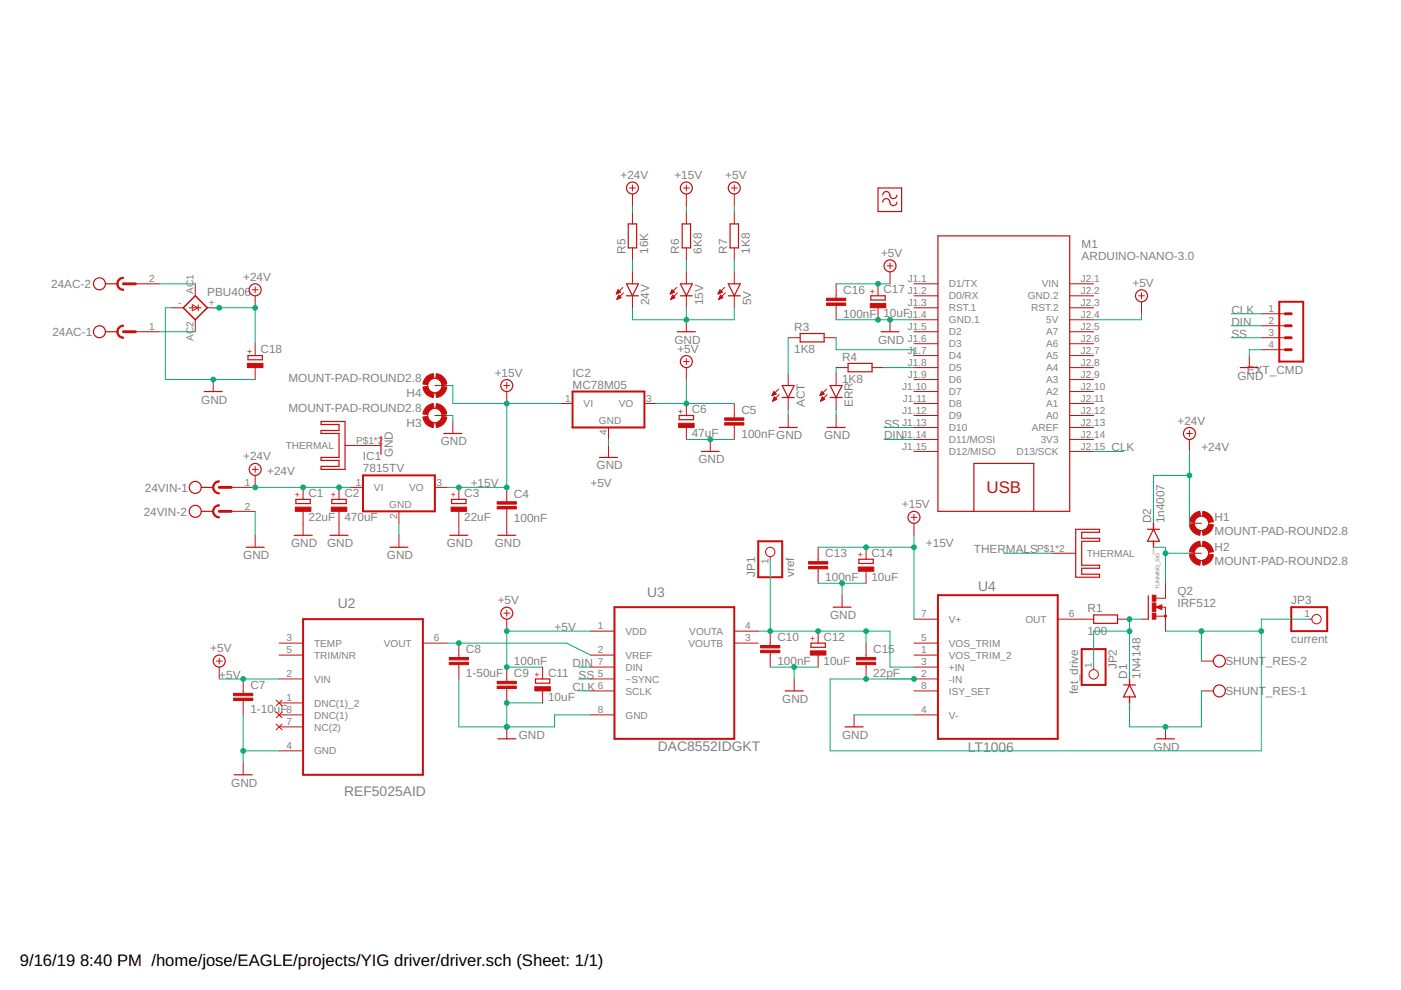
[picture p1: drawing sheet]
<svg xmlns="http://www.w3.org/2000/svg" width="297mm" height="210mm" viewBox="0 0 297 210" stroke-linecap="round" stroke-linejoin="round" font-family="sans-serif">
<g fill="none" stroke="#c90d0c" stroke-width=".25">
<path d="M186.2 39.9h5v5h-5zM133.2 47.5h1.8v5.1h-1.8zM144.6 47.5h1.8v5.1h-1.8zM154.8 47.5h1.8v5.1h-1.8zM187.2 41.4a.79 .79 0 0 1 .9-.8 .79 .79 0 0 1 .6 1 .75 .75 0 0 0 .8 .5 .75 .75 0 0 0 .7-.7M187.2 42.9a.79 .79 0 0 1 .9-.8 .79 .79 0 0 1 .6 1 .75 .75 0 0 0 .8 .5 .75 .75 0 0 0 .7-.7M198.9 50h27.9v58.4h-27.9zM22.4 70.3h2.5M22.4 60.2h2.5M52.6 75.4h3v.9h-3zM132.8 62.7h2.6M132.8 60.2h2.6l-1.3 2.5z"/>
<path d="M143.6 70.3h3.8M144.3 62.7h2.5M144.3 60.2h2.5l-1.3 2.5zM154.4 60.2h2.6l-1.3 2.5zM154.4 62.7h2.6M169.7 70.7h5v1.8h-5zM179.8 77h5.1v1.8h-5.1zM184.6 62.7h3.1v.9h-3.1zM186.8 70.3h3.8M263 77.9h3.8M43.3 83h3.8M68.1 89.4h5.1v10.1h-5.1v-.6h3.8v-1.3h-3.8v-.6h3.8v-5.1h-3.8v-.6h3.8v-1.3h-3.8z"/>
<path d="M80.8 92.5v3.9M94.1 91.9h3.8M127.1 97h3.8M144 88.1h3v.9h-3zM148.7 95.7h3.8M165.2 90.6h3.8M165.8 84.3h2.6M165.8 81.7h2.6l-1.3 2.6zM175.4 90.6h3.8M176 81.7h2.5l-1.2 2.6zM176 84.3h2.5M42.7 108.4h2.5"/>
<path d="M42.7 103.3h2.5M52.2 116h3.8M62.4 113.5h3.8M62.7 105.9h3.1v.9h-3.1zM70 113.5h3.8M70.4 105.9h3v.9h-3zM82.7 116h3.8M95.4 113.5h3.8M95.8 105.9h3v.9h-3zM105.5 113.5h3.8M182.1 118.6h3v.9h-3zM206.5 108.4v-10.1h12.7v10.1"/>
<path d="M228.1 112.2h5v.7h-3.8v1.2h3.8v.7h-3.8v5h3.8v.7h-3.8v1.3h3.8v.6h-5zM243.3 112.2h2.5M244.6 112.2l1.2 2.6h-2.5zM244.6 111v1.2M244.6 114.8v1.2M171.9 136.4h3.1v.8h-3.1zM176.6 128.7h3.8M231.9 130.4h5v1.8h-5zM243.5 126.3v5M105.5 156.7h3.8M113.5 144h3.1v.8h-3.1zM166.5 146.5h3.8"/>
<path d="M179.2 154.1h3.8M238.2 145.2h2.5M239.5 145.2l1.2 2.6h-2.5zM239.5 144v1.2M239.5 147.8v1.2M245.2 156.7h3.8M49.7 164.3h3.8"/>
<circle cx="134.1" cy="39.9" r="1.27"/>
<circle cx="145.5" cy="39.9" r="1.27"/>
<circle cx="155.7" cy="39.9" r="1.27"/>
<circle cx="188.7" cy="56.4" r="1.27"/>
<circle cx="21.1" cy="60.2" r="1.27"/>
<circle cx="21.1" cy="70.3" r="1.27"/>
<circle cx="54.1" cy="61.4" r="1.27"/>
<circle cx="145.5" cy="76.7" r="1.27"/>
<circle cx="242" cy="62.7" r="1.27"/>
<circle cx="54.1" cy="99.5" r="1.27"/>
<circle cx="107.4" cy="81.7" r="1.27"/>
<circle cx="252.2" cy="91.9" r="1.27"/>
<circle cx="41.4" cy="103.3" r="1.27"/>
<circle cx="41.4" cy="108.4" r="1.27"/>
<circle cx="193.8" cy="109.7" r="1.27"/>
<circle cx="107.4" cy="130" r="1.27"/>
<circle cx="46.5" cy="140.2" r="1.27"/>
<circle cx="258.5" cy="146.5" r="1.27"/>
<circle cx="258.5" cy="140.2" r="1.27"/>
</g>
<g fill="none" stroke="#c90d0c" stroke-width=".21">
<path d="M133.5 39.9h1.2M134.1 39.2v1.3M144.9 39.9h1.3M145.5 39.2v1.3M155 39.9h1.3M155.7 39.2v1.3M134.1 41.1v2.6M134.1 44.9v2.6M134.1 52.6v2.5M134.1 57.6v2.6M145.5 41.1v2.6M145.5 44.9v2.6"/>
<path d="M145.5 52.6v2.5M145.5 57.6v2.6M155.7 41.1v2.6M155.7 44.9v2.6M155.7 52.6v2.5M155.7 57.6v2.6M188.1 56.4h1.2M188.7 55.7v1.3M188.7 57.6v2.6M28.7 60.2h5.1M28.7 70.3h5.1M36.3 65.3h2.6"/>
<path d="M40.1 65.3h2.6M40.8 64.6l1.2 .7-1.2 .6zM41.4 60.2v2.5M41.4 67.8v2.5M42 64.6v1.3M43.9 65.3h2.6M53.5 61.4h1.2M54.1 60.8v1.3M54.1 62.7v2.6M54.1 72.9v2.5M54.1 77.9v2.6M130.7 62.3h.1"/>
<path d="M130.7 62.2h.4M130.8 62h.6M130.9 61.9h.6M130.9 63.4h.1M130.9 61.8h.5M130.9 63.2h.4M130.9 63.1h.7M131 61.7h.3M131 61.6h.2M131 63h.6M131 62.9h.5M131 61.4l.6 .6-.9 .3z"/>
<path d="M131.1 62.8h.3M131.1 62.6h.1M131.2 62.6l.5 .5-.9 .4zM132.1 60.9l-1.4 1.4M132.2 62.1l-1.4 1.4M134.1 62.7v2.6M142.1 62.3h.1M142.2 62.2h.3M142.2 62h.6M142.3 63.4h.2M142.3 61.9h.7M142.3 61.8h.5"/>
<path d="M142.3 63.2h.5M142.4 63.1h.6M142.4 61.7h.3M142.4 61.6h.2M142.4 63h.6M142.5 61.4l.5 .6-.9 .3zM142.5 62.9h.4M142.5 62.8h.3M142.6 62.6h.1M142.6 62.6l.5 .5-.9 .4zM143.5 60.9l-1.4 1.4M143.6 62.1l-1.4 1.4"/>
<path d="M144.9 76.7h1.3M145.5 62.7v2.6M145.5 67.8v2.5M145.5 76v1.3M145.5 77.9v2.6M152.3 62.3h.1M152.3 62.2h.4M152.4 62h.5M152.4 63.4h.2M152.4 61.9h.7M152.5 61.8h.5M152.5 63.2h.4"/>
<path d="M152.5 61.7h.4M152.5 63.1h.7M152.6 61.6h.2M152.6 63h.6M152.6 61.4l.5 .6-.8 .3zM152.6 62.9h.5M152.7 62.8h.3M152.7 62.6h.1M152.8 62.6l.5 .5-.9 .4zM153.6 60.9l-1.3 1.4M153.8 62.1l-1.4 1.4M155.7 62.7v2.6"/>
<path d="M167.1 79.2v2.5M167.1 71.6h2.6M174.7 71.6h2.6M177.3 77.9h2.5M177.3 60.2v3M177.3 64.7v3.1M177.3 79.2v2.5M184.9 77.9h2.5M186.2 60.2v2.5M186.2 65.3v2.5M188.7 67.8v2.5M193.8 60.2h5.1"/>
<path d="M193.8 62.7h5.1M193.8 65.3h5.1M193.8 67.8h5.1M193.8 70.3h5.1M193.8 72.9h5.1M193.8 75.4h5.1M193.8 77.9h5.1M226.8 60.2h5.1M226.8 62.7h5.1M226.8 65.3h5.1M226.8 67.8h5.1M226.8 70.3h5.1"/>
<path d="M226.8 72.9h5.1M226.8 75.4h5.1M226.8 77.9h5.1M241.4 62.7h1.3M242 62.1v1.3M242 64v2.5M264.9 75.4v2.5M267.4 71.6h5.1M267.4 66.5h5.1M267.4 69.1h5.1M267.4 74.1h5.1M45.2 80.5v2.5"/>
<path d="M53.5 99.5h1.2M54.1 98.9v1.3M73.2 94.4h7.6M92.2 81.7h2.5M92.2 88.1h2.5M96 89.4v2.5M106.8 81.7h1.3M107.4 81.1v1.3M107.4 83v2.6M118.9 85.6h2.5M129 90.6v2.6M129 94.4v2.6"/>
<path d="M136.6 85.6h2.6M145.5 85.6v2.5M145.5 90.6v2.6M150.6 93.2v2.5M155.7 85.6v3M155.7 90.1v3.1M163.7 83.9h.1M163.7 83.7h.4M163.8 83.6h.6M163.9 83.5h.6M163.9 84.9h.1M163.9 83.4h.5"/>
<path d="M163.9 84.8h.4M164 83.3h.3M164 84.7h.6M164 84.6h.6M164 83.1h.2M164.1 84.5h.4M164.1 83l.5 .5-.9 .4zM164.1 84.3h.3M164.2 84.2h.1M164.2 84.2l.5 .5-.9 .3zM165.1 82.5l-1.4 1.4M165.2 83.7l-1.4 1.3"/>
<path d="M167.1 84.3v2.5M167.1 88.1v2.5M173.9 83.9h.1M173.9 83.7h.3M174 83.6h.5M174 83.5h.7M174 84.9h.2M174.1 83.4h.5M174.1 84.8h.4M174.1 83.3h.4M174.1 84.7h.7M174.2 84.6h.6"/>
<path d="M174.2 83.1h.1M174.2 83l.5 .5-.9 .4zM174.2 84.5h.4M174.3 84.3h.2M174.3 84.2h.1M174.3 84.2l.6 .5-.9 .3zM175.2 82.5l-1.4 1.4M175.4 83.7l-1.4 1.3M177.3 84.3v2.5M177.3 88.1v2.5M193.8 80.5h5.1M193.8 83h5.1"/>
<path d="M193.8 85.6h5.1M193.8 88.1h5.1M193.8 90.6h5.1M193.8 93.2h5.1M193.8 95.7h5.1M226.8 80.5h5.1M226.8 83h5.1M226.8 85.6h5.1M226.8 88.1h5.1M226.8 90.6h5.1M226.8 93.2h5.1M226.8 95.7h5.1"/>
<path d="M251.5 91.9h1.3M252.2 91.3v1.2M252.2 93.2v2.5M49 108.4h5.1M54.1 100.8v2.5h-5.1M54.1 113.5v2.5M64.3 103.3v2.6M64.3 108.4v5.1M71.9 103.3v2.6M71.9 108.4v5.1M74.4 103.3h2.6M84.6 108.4v2.6"/>
<path d="M84.6 113.5v2.5M92.2 103.3h2.5M97.3 103.3v2.6M97.3 108.4v5.1M107.4 103.3v3.1M107.4 107.9v5.6M163.3 118v.6M173.5 116v3.1M183.6 116v2.6M193.1 109.7h1.3M193.8 109.1v1.2M193.8 111v2.5"/>
<path d="M223 117.3h5.1M252.2 117.3h2.5M252.2 111h2.5M46.5 139.5v1.3M59.2 136.4h5.1M59.2 138.9h5.1M89.7 136.4h5M97.3 136.4v3M106.8 130h1.3M107.4 129.4v1.2M107.4 131.3v2.5M125.2 138.9h5.1"/>
<path d="M125.2 133.8h5.1M155.7 136.4h5.1M155.7 133.8h5.1M163.3 133.8v3.1M163.3 138.4v3M173.5 120.6v3.1M173.5 133.8v2.6M173.5 138.9v2.5M178.5 126.2v2.5M183.6 121.1v2.6M183.6 136.4v3M193.8 136.4h5.1"/>
<path d="M193.8 138.9h5.1M193.8 131.3h5.1M224.3 131.3h7.6M236.9 131.3h2.6M242 131.3h1.5M245.1 130.6h2M245.1 128.7l1.2-.5v1zM246.2 128.7h.9v5.1M247.1 123.7v3.1h-2M277.6 131.3h.6M45.8 140.2h1.3M46.5 141.4v2.6"/>
<path d="M51.6 144v3M51.6 148.5v3.1M58.6 148.4l1.2 1.2M58.6 151l1.2 1.2M58.6 153.5l1.2 1.2M59.2 144h5.1M59.2 149h5.1M59.2 151.6h5.1M59.2 154.1h5.1M59.2 159.2h5.1M59.8 148.4l-1.2 1.2M59.8 151l-1.2 1.2"/>
<path d="M59.8 153.5l-1.2 1.2M97.3 140.9v3.1M107.4 141.4v3.1M107.4 146v3M107.4 154.1v2.6M115 141.4v2.6M115 146.5v2.5M125.2 144h5.1M125.2 151.6h5.1M125.2 141.4h5.1M125.2 146.5h5.1M168.4 144v2.5"/>
<path d="M181.1 151.6v2.5M183.6 140.9v3.1M193.8 144h5.1M193.8 151.6h5.1M193.8 141.4h5.1M193.8 146.5h5.1M231.9 141.4v.6M247.1 154.1v2.6M254.7 146.5h2.6M254.7 140.2h2.6M51.6 161.7v2.6"/>
<circle cx="92.2" cy="88.1" r="1.52"/>
<circle cx="92.2" cy="81.7" r="1.52"/>
<circle cx="163.3" cy="117" r=".99"/>
<circle cx="254.7" cy="111" r="1.52"/>
<circle cx="254.7" cy="117.3" r="1.52"/>
<circle cx="279.1" cy="131.3" r=".99"/>
<circle cx="231.9" cy="143" r=".99"/>
</g>
<g fill="#c90d0c" stroke="#c90d0c" stroke-width=".21">
<path d="M62.6 107.5h3.3v.9h-3.3z"/>
<path d="M70.2 107.5h3.3v.9h-3.3z"/>
<path d="M95.6 107.5h3.3v.9h-3.3z"/>
<path d="M105.4 107.4h4.1v.5h-4.1z"/>
<path d="M105.4 106.4h4.1v.5h-4.1z"/>
<path d="M153.6 89.6h4.1v.5h-4.1z"/>
<path d="M153.6 88.6h4.1v.5h-4.1z"/>
<path d="M143.9 89.7h3.3v.9h-3.3z"/>
<path d="M49.5 148h4.1v.5h-4.1z"/>
<path d="M49.5 147h4.1v.5h-4.1z"/>
<path d="M95.2 140.4h4.1v.5h-4.1z"/>
<path d="M95.2 139.4h4.1v.5h-4.1z"/>
<path d="M105.4 145.5h4.1v.5h-4.1z"/>
<path d="M105.4 144.5h4.1v.5h-4.1z"/>
<path d="M161.3 137.9h4v.5h-4z"/>
<path d="M161.3 136.9h4v.5h-4z"/>
<path d="M113.4 145.6h3.3v.9h-3.3z"/>
<path d="M171.8 138h3.3v.9h-3.3z"/>
<path d="M171.4 120.1h4.1v.5h-4.1z"/>
<path d="M171.4 119.1h4.1v.5h-4.1z"/>
<path d="M182 120.2h3.3v.9h-3.3z"/>
<path d="M181.6 140.4h4.1v.5h-4.1z"/>
<path d="M181.6 139.4h4.1v.5h-4.1z"/>
<path d="M175.2 64.2h4.1v.5h-4.1z"/>
<path d="M175.2 63.2h4.1v.5h-4.1z"/>
<path d="M184.5 64.4h3.3v.9h-3.3z"/>
<path d="M52.5 77h3.3v.9h-3.3z"/>
<path d="M244.3 130h.8v1.3h-.8z"/>
<path d="M244.3 126.2h.8v1.3h-.8z"/>
<path d="M244.3 127.8h.8v1.8h-.8z"/>
</g>
<g fill="none" stroke="#c90d0c" stroke-width=".42">
<path d="M271.2 64h5.1v12.7h-5.1zM121.4 83h15.2v7.6h-15.2zM77 100.8h15.2v7.6h-15.2zM160.8 114.8h5v7.6h-5zM64.3 131.3h25.4v33h-25.4zM130.3 128.7h25.4v28h-25.4zM198.9 126.2h25.4v30.5h-25.4zM229.3 137.6h5.1v7.6h-5.1zM273.8 128.7h7.6v5.1h-7.6z"/>
<circle cx="247.1" cy="130.6" r=".13"/>
</g>
<path d="M38.9 65.3l2.5-2.6 2.5 2.6-2.5 2.5zM246.2 128.5l-.9 .2 .9 .3v-.3h-.2" fill="none" stroke="#c90d0c" stroke-width=".32"/>
<g fill="#c90d0c" stroke="#c90d0c" stroke-width=".21">
<path d="M255 108.4a2.53 2.53 0 0 1 2.3 2.2l-1.1 .2a1.51 1.51 0 0 0-1.3-1.4z" fill-rule="evenodd"/>
<path d="M252.8 109.3l.6-.5 1-.4 .1 1-.9 .5-.4 .9-1-.2 .1-.6z" fill-rule="evenodd"/>
<path d="M252.2 111.3l1-.2 .4 .9 .9 .5-.1 1a2.54 2.54 0 0 1-2.2-2.2z" fill-rule="evenodd"/>
<path d="M254.9 112.5l.6-.3a1.4 1.4 0 0 0 .7-1.1l1.1 .2a2.52 2.52 0 0 1-2.3 2.2z" fill-rule="evenodd"/>
<path d="M255 114.8a2.48 2.48 0 0 1 2.3 2.2l-1.1 .1-.4-.9-.9-.4z" fill-rule="evenodd"/>
<path d="M253.1 115.3l1.3-.5 .1 1a1.51 1.51 0 0 0-1.3 1.3l-1-.1 .3-1z" fill-rule="evenodd"/>
<path d="M252.2 117.6l1-.1 .4 .9 .9 .4-.1 1a2.54 2.54 0 0 1-2.2-2.2z" fill-rule="evenodd"/>
<path d="M254.9 118.8l.6-.2a1.4 1.4 0 0 0 .7-1.1l1.1 .1a2.52 2.52 0 0 1-2.3 2.2z" fill-rule="evenodd"/>
<path d="M89.7 88.4l1-.1 .4 .9 .9 .4-.1 1a2.48 2.48 0 0 1-2.2-2.2z" fill-rule="evenodd"/>
<path d="M92.4 89.6a1.51 1.51 0 0 0 1.3-1.3l1 .1a2.48 2.48 0 0 1-2.2 2.2z" fill-rule="evenodd"/>
<path d="M92.5 85.6a2.49 2.49 0 0 1 2.2 2.2l-1 .1-.4-.9-.9-.4z" fill-rule="evenodd"/>
<path d="M90.5 86.1l.8-.4 .6-.1 .1 1-.6 .2a1.4 1.4 0 0 0-.7 1.1l-1-.1 .3-1z" fill-rule="evenodd"/>
<path d="M89.7 82.1l1-.2 .4 .9 .9 .5-.1 1a2.48 2.48 0 0 1-2.2-2.2z" fill-rule="evenodd"/>
<path d="M93.7 81.9l1 .2a2.48 2.48 0 0 1-2.2 2.2l-.1-1 .9-.5z" fill-rule="evenodd"/>
<path d="M92.5 79.2a2.49 2.49 0 0 1 2.2 2.2l-1 .2-.4-.9-.9-.5z" fill-rule="evenodd"/>
<path d="M90.5 79.8l1.4-.6 .1 1-.6 .3a1.4 1.4 0 0 0-.7 1.1l-1-.2 .3-1z" fill-rule="evenodd"/>
<path d="M25.2 69.3l.8-.4h.2v.3a1.14 1.14 0 0 0-1.2 1.1 1.14 1.14 0 0 0 1.2 1.2v.2a1.4 1.4 0 0 1-1.3-.8 1.4 1.4 0 0 1 .3-1.6z" fill-rule="evenodd"/>
<path d="M25.2 59.2l.8-.4h.2v.2a1.14 1.14 0 0 0-1.2 1.2 1.14 1.14 0 0 0 1.2 1.1v.3a1.4 1.4 0 0 1-1.3-.9 1.4 1.4 0 0 1 .3-1.5z" fill-rule="evenodd"/>
<path d="M45.5 102.3l.8-.4h.2v.3a1.14 1.14 0 0 0-1.2 1.1 1.14 1.14 0 0 0 1.2 1.2v.2a1.4 1.4 0 0 1-1.3-.8 1.4 1.4 0 0 1 .3-1.6z" fill-rule="evenodd"/>
<path d="M45.5 107.4l.8-.4h.2v.3a1.14 1.14 0 0 0-1.2 1.1 1.14 1.14 0 0 0 1.2 1.2v.2a1.4 1.4 0 0 1-1.3-.9 1.4 1.4 0 0 1 .3-1.5z" fill-rule="evenodd"/>
</g>
<path d="M26.2 70.3h2.5M26.2 60.2h2.5M272.5 71.6h1.3M272.5 69.1h1.3M272.5 66.5h1.3M272.5 74.1h1.3M46.5 103.3h2.5M46.5 108.4h2.5" fill="none" stroke="#c90d0c" stroke-width=".61"/>
<g fill="none" stroke="#0dab76" stroke-width=".21">
<path d="M134.1 43.7v1.2M134.1 55.1v2.5M145.5 43.7v1.2M145.5 55.1v2.5M155.7 43.7v1.2M155.7 55.1v2.5M33.8 60.2h7.6M33.8 70.3h7.6M36.3 65.3h-1.2v15.2h19M45.2 65.3h8.9v7.6M134.1 65.3v2.5h21.6v-2.5M145.5 65.3v2.5"/>
<path d="M167.1 71.6v7.6M177.3 67.8h16.5M177.3 71.6v2.5h16.5v1.3M177.3 77.9v1.3M177.3 60.2h11.4M187.4 77.9h6.4M242 66.5v1.3h-10.1M261.1 66.5h6.3M261.1 71.6h6.3M261.1 69.1h6.3M267.4 74.1h-2.5v1.3M94.7 88.1h1.3v1.3"/>
<path d="M94.7 81.7h1.3v3.9h22.9M107.4 85.6v17.7h-12.7M129 93.2v1.2M139.2 85.6h16.5M145.5 93.2h10.2M145.5 80.5v5.1M167.1 86.8v1.3M177.3 86.8v1.3M187.4 93.2h6.4M187.4 90.6h6.4M231.9 95.7h6.3M252.2 95.7v15.3"/>
<path d="M54.1 108.4v5.1M54.1 103.3h20.3M84.6 111v2.5M163.3 118.6v15.2M173.5 116h20.3M193.8 113.5v17.8M212.8 117.3h10.2M244.6 116h2.5v7.7M247.1 117.3h5.1M252.2 100.8h-7.6v10.2M94.7 136.4h25.4l5.1 2.5M125.2 133.8h-17.8v7.6h7.6"/>
<path d="M160.8 133.8h27.9v7.6h5.1M173.5 123.7h10.1M178.5 123.7v2.5M183.6 133.8v2.6M239.5 133.8h-7.6v7.6M242 131.3h-2.5v12.7M247.1 133.8h20.3M254.7 133.8v6.4M277.6 131.3h-10.2v27.9h-91.4v-15.2h17.8M46.5 144h12.7M51.6 151.6v10.1M51.6 159.2h7.6"/>
<path d="M97.3 144v10.1h20.3v-2.5h7.6M115 149h-7.6v5.1M122.7 141.4h2.5M122.7 144h2.5M122.7 146.5h2.5M163.3 141.4h10.2M168.4 141.4v2.6M181.1 151.6h12.7M254.7 146.5v7.6h-15.2v-5.1"/>
</g>
<g fill="#0dab76" stroke="#0dab76" stroke-width=".21">
<circle cx="150.6" cy="93.2" r=".51"/>
<circle cx="51.6" cy="159.2" r=".51"/>
<circle cx="107.4" cy="154.1" r=".51"/>
<circle cx="107.4" cy="149" r=".51"/>
<circle cx="168.4" cy="141.4" r=".51"/>
<circle cx="178.5" cy="123.7" r=".51"/>
<circle cx="247.1" cy="154.1" r=".51"/>
<circle cx="188.7" cy="67.8" r=".51"/>
<circle cx="186.2" cy="67.8" r=".51"/>
<circle cx="145.5" cy="67.8" r=".51"/>
<circle cx="45.2" cy="80.5" r=".51"/>
<circle cx="97.3" cy="136.4" r=".51"/>
<circle cx="163.3" cy="133.8" r=".51"/>
<circle cx="173.5" cy="133.8" r=".51"/>
<circle cx="183.6" cy="133.8" r=".51"/>
<circle cx="239.5" cy="131.3" r=".51"/>
<circle cx="239.5" cy="133.8" r=".51"/>
<circle cx="193.8" cy="144" r=".51"/>
<circle cx="183.6" cy="144" r=".51"/>
<circle cx="254.7" cy="133.8" r=".51"/>
<circle cx="267.4" cy="133.8" r=".51"/>
<circle cx="247.1" cy="117.3" r=".51"/>
<circle cx="97.3" cy="103.3" r=".51"/>
<circle cx="107.4" cy="103.3" r=".51"/>
<circle cx="107.4" cy="85.6" r=".51"/>
<circle cx="183.6" cy="116" r=".51"/>
<circle cx="193.8" cy="116" r=".51"/>
<circle cx="145.5" cy="85.6" r=".51"/>
<circle cx="51.6" cy="144" r=".51"/>
<circle cx="107.4" cy="141.4" r=".51"/>
<circle cx="107.4" cy="133.8" r=".51"/>
<circle cx="186.2" cy="60.2" r=".51"/>
<circle cx="252.2" cy="100.8" r=".51"/>
<circle cx="64.3" cy="103.3" r=".51"/>
<circle cx="71.9" cy="103.3" r=".51"/>
<circle cx="54.1" cy="103.3" r=".51"/>
<circle cx="54.1" cy="65.3" r=".51"/>
<circle cx="46.5" cy="65.3" r=".51"/>
</g>
<text font-size="3.6" fill="#c90d0c" x="209.2" y="104.6">USB</text>
<g font-size="3.5">
<text x="4.2" y="204.7">9/16/19</text>
<text x="17" y="204.7">8:40 PM /home/jose/EAGLE/projects/YIG driver/driver.sch (Sheet: 1/1)</text>
</g>
<g font-size="2.9" fill="#808080">
<text x="207.4" y="125.2">U4</text>
<text x="71.6" y="129">U2</text>
<text x="137.2" y="126.5">U3</text>
<text x="139.5" y="159.3">DAC8552IDGKT</text>
<text x="205.2" y="159.5">LT1006</text>
<text x="73" y="168.7">REF5025AID</text>
</g>
<g font-size="2.5" fill="#808080">
<text x="131.6" y="38">+24V</text>
<text x="143" y="38">+15V</text>
<text x="153.8" y="38">+5V</text>
<text x="132.6" y="53.8" transform="rotate(-90 132.6 53.8)">R5</text>
<text x="137.4" y="53.8" transform="rotate(-90 137.4 53.8)">16K</text>
<text x="144" y="53.8" transform="rotate(-90 144 53.8)">R6</text>
<text x="148.8" y="53.8" transform="rotate(-90 148.8 53.8)">6K8</text>
<text x="154.2" y="53.8" transform="rotate(-90 154.2 53.8)">R7</text>
<text x="159" y="53.8" transform="rotate(-90 159 53.8)">1K8</text>
<text x="229.3" y="52.6">M1</text>
<text x="51.6" y="59.5">+24V</text>
<text x="186.8" y="54.5">+5V</text>
<text x="229.3" y="55.1">ARDUINO-NANO-3.0</text>
<text x="10.8" y="61.1">24AC-2</text>
<text x="43.9" y="62.7">PBU406</text>
<text x="137.7" y="64.7" transform="rotate(-90 137.7 64.7)">24V</text>
<text x="149.1" y="64.7" transform="rotate(-90 149.1 64.7)">15V</text>
<text x="159.2" y="64.7" transform="rotate(-90 159.2 64.7)">5V</text>
<text x="178.8" y="62.3">C16</text>
<text x="187.3" y="62.2">C17</text>
<text x="240.1" y="60.8">+5V</text>
<text x="11.1" y="71.2">24AC-1</text>
<text x="168.4" y="70.1">R3</text>
<text x="178.8" y="67.4">100nF</text>
<text x="187.3" y="67.3">10uF</text>
<text x="261.1" y="66.5">CLK</text>
<text x="261.1" y="71.6">SS</text>
<text x="261.1" y="69.1">DIN</text>
<text x="55.2" y="74.9">C18</text>
<text x="143" y="72.9">GND</text>
<text x="143.6" y="74.8">+5V</text>
<text x="168.4" y="74.9">1K8</text>
<text x="178.5" y="76.4">R4</text>
<text x="186.2" y="72.9">GND</text>
<text x="61.1" y="81.1">MOUNT-PAD-ROUND2.8</text>
<text x="104.9" y="79.8">+15V</text>
<text x="121.4" y="82.4">MC78M05</text>
<text x="121.4" y="79.8">IC2</text>
<text x="178.5" y="81.2">1K8</text>
<text x="262.3" y="80.5">GND</text>
<text x="264.4" y="79.2">EXT_CMD</text>
<text x="42.7" y="85.6">GND</text>
<text x="61.1" y="87.4">MOUNT-PAD-ROUND2.8</text>
<text x="86.2" y="84.1">H4</text>
<text x="146.7" y="87.6">C6</text>
<text x="157.2" y="87.7">C5</text>
<text x="170.7" y="86.3" transform="rotate(-90 170.7 86.3)">ACT</text>
<text x="180.8" y="86.3" transform="rotate(-90 180.8 86.3)">ERR</text>
<text x="86.2" y="90.5">H3</text>
<text x="93.5" y="94.5">GND</text>
<text x="146.7" y="92.7">47uF</text>
<text x="157.2" y="92.8">100nFGND</text>
<text x="174.7" y="93.2">GND</text>
<text x="187.4" y="90.6">SS</text>
<text x="187.4" y="93.2">DIN</text>
<text x="235.7" y="95.7">CLK</text>
<text x="249.6" y="90">+24V</text>
<text x="254.7" y="95.7">+24V</text>
<text x="51.6" y="97.6">+24V</text>
<text x="56.6" y="100.8">+24V</text>
<text x="77" y="100.2">7815TV</text>
<text x="77" y="97.6">IC1</text>
<text x="83.3" y="97" transform="rotate(-90 83.3 97)">GND</text>
<text x="126.5" y="99.5">GND</text>
<text x="148.1" y="98.3">GND</text>
<text x="30.7" y="104.2">24VIN-1</text>
<text x="65.4" y="105.4">C1</text>
<text x="73" y="105.4">C2</text>
<text x="98.4" y="105.4">C3</text>
<text x="99.8" y="103.3">+15V</text>
<text x="109" y="105.5">C4</text>
<text x="125.2" y="103.3">+5V</text>
<text x="191.2" y="107.8">+15V</text>
<text x="30.5" y="109.3">24VIN-2</text>
<text x="65.4" y="110.5">22uF</text>
<text x="73" y="110.5">470uF</text>
<text x="98.4" y="110.5">22uF</text>
<text x="109" y="110.6">100nF</text>
<text x="244.1" y="111" transform="rotate(-90 244.1 111)">D2</text>
<text x="246.9" y="111" transform="rotate(-90 246.9 111)">1n4007</text>
<text x="257.5" y="113.4">MOUNT-PAD-ROUND2.8</text>
<text x="257.5" y="110.4">H1</text>
<text x="51.6" y="118.6">GND</text>
<text x="61.7" y="116">GND</text>
<text x="69.3" y="116">GND</text>
<text x="82" y="118.6">GND</text>
<text x="94.7" y="116">GND</text>
<text x="104.9" y="116">GND</text>
<text x="175" y="118.2">C13</text>
<text x="184.8" y="118.1">C14</text>
<text x="196.3" y="116">+15V</text>
<text x="206.5" y="117.3">THERMALS</text>
<text x="257.5" y="119.8">MOUNT-PAD-ROUND2.8</text>
<text x="257.5" y="116.7">H2</text>
<text x="160.1" y="122.4" transform="rotate(-90 160.1 122.4)">JP1</text>
<text x="168.4" y="122.4" transform="rotate(-90 168.4 122.4)">vref</text>
<text x="175" y="123.3">100nF</text>
<text x="184.8" y="123.2">10uF</text>
<text x="105.5" y="128.1">+5V</text>
<text x="176" y="131.3">GND</text>
<text x="230.6" y="129.8">R1</text>
<text x="249.6" y="128.7">IRF512</text>
<text x="249.6" y="126.2">Q2</text>
<text x="273.8" y="128.1">JP3</text>
<text x="117.6" y="133.8">+5V</text>
<text x="164.8" y="136">C10</text>
<text x="174.6" y="135.9">C12</text>
<text x="230.6" y="134.6">1</text>
<text x="232" y="134.6">00</text>
<text x="273.8" y="136.3">current</text>
<text x="44.6" y="138.3">+5V</text>
<text x="46.5" y="144">+5V</text>
<text x="98.8" y="143.6">1-50uF</text>
<text x="98.8" y="138.5">C8</text>
<text x="109" y="143.6">C9</text>
<text x="109" y="141">100nF</text>
<text x="116.2" y="143.5">C11</text>
<text x="121.4" y="141.4">DIN</text>
<text x="122.7" y="144">SS</text>
<text x="164.8" y="141">100nF</text>
<text x="174.6" y="140.9">10uF</text>
<text x="185.1" y="143.6">22pF</text>
<text x="185.1" y="138.5">C15</text>
<text x="236.8" y="141.9" transform="rotate(-90 236.8 141.9)">JP2</text>
<text x="239" y="144" transform="rotate(-90 239 144)">D1</text>
<text x="241.8" y="144" transform="rotate(-90 241.8 144)">1N4148</text>
<text x="259.8" y="141">SHUNT_RES-2</text>
<text x="53.1" y="146.1">C7</text>
<text x="116.2" y="148.6">10uF</text>
<text x="121.4" y="146.5">CLK</text>
<text x="165.8" y="149">GND</text>
<text x="228.6" y="147.2" transform="rotate(-90 228.6 147.2)">fet_drive</text>
<text x="259.8" y="147.4">SHUNT_RES-1</text>
<text x="53.1" y="151.2">1-10uF</text>
<text x="110" y="156.7">GND</text>
<text x="178.5" y="156.7">GND</text>
<text x="244.6" y="159.2">GND</text>
<text x="49" y="166.8">GND</text>
</g>
<g font-size="2.1" fill="#808080">
<text x="31.6" y="59.8">2</text>
<text x="192.5" y="59.8">J1.1</text>
<text x="229.1" y="59.8">J2.1</text>
<text x="37.8" y="64.9">-</text>
<text x="41" y="62.4" transform="rotate(-90 41 62.4)">AC1</text>
<text x="44.3" y="64.9">+</text>
<text x="192.5" y="62.4">J1.2</text>
<text x="192.5" y="64.9">J1.3</text>
<text x="201.2" y="60.9">D1/TX</text>
<text x="201.2" y="63.5">D0/RX</text>
<text x="217.9" y="63.5">GND.2</text>
<text x="220.9" y="60.9">VIN</text>
<text x="229.1" y="62.4">J2.2</text>
<text x="229.1" y="64.9">J2.3</text>
<text x="31.6" y="70">1</text>
<text x="192.5" y="67.4">J1.4</text>
<text x="192.5" y="70">J1.5</text>
<text x="201.2" y="66">RST.1</text>
<text x="201.2" y="68.6">GND.1</text>
<text x="201.2" y="71.1">D2</text>
<text x="218.6" y="66">RST.2</text>
<text x="221.8" y="68.6">5V</text>
<text x="221.8" y="71.1">A7</text>
<text x="229.1" y="67.4">J2.4</text>
<text x="229.1" y="70">J2.5</text>
<text x="269" y="66.2">1</text>
<text x="269" y="68.7">2</text>
<text x="269" y="71.2">3</text>
<text x="41" y="72.3" transform="rotate(-90 41 72.3)">AC2</text>
<text x="192.5" y="72.5">J1.6</text>
<text x="192.5" y="75.1">J1.7</text>
<text x="192.5" y="77.6">J1.8</text>
<text x="201.2" y="73.6">D3</text>
<text x="201.2" y="76.2">D4</text>
<text x="221.8" y="73.6">A6</text>
<text x="221.8" y="76.2">A5</text>
<text x="229.1" y="72.5">J2.6</text>
<text x="229.1" y="75.1">J2.7</text>
<text x="229.1" y="77.6">J2.8</text>
<text x="269" y="73.8">4</text>
<text x="191.3" y="82.7">J1.10</text>
<text x="192.5" y="80.1">J1.9</text>
<text x="201.2" y="78.7">D5</text>
<text x="201.2" y="81.2">D6</text>
<text x="201.2" y="83.8">D7</text>
<text x="221.8" y="78.7">A4</text>
<text x="221.8" y="81.2">A3</text>
<text x="221.8" y="83.8">A2</text>
<text x="229.1" y="80.1">J2.9</text>
<text x="229.1" y="82.7">J2.10</text>
<text x="119.9" y="85.2">1</text>
<text x="123.7" y="86.3">VI</text>
<text x="127" y="89.9">GND</text>
<text x="131.2" y="86.3">VO</text>
<text x="137" y="85.2">3</text>
<text x="191.3" y="87.7">J1.12</text>
<text x="191.4" y="85.2">J1.11</text>
<text x="201.2" y="86.3">D8</text>
<text x="201.2" y="88.9">D9</text>
<text x="221.8" y="86.3">A1</text>
<text x="221.8" y="88.9">A0</text>
<text x="229.1" y="85.2">J2.11</text>
<text x="229.1" y="87.7">J2.12</text>
<text x="60.6" y="95.2">THERMAL</text>
<text x="75.5" y="94.1">P$1*2</text>
<text x="128.7" y="92.2" transform="rotate(-90 128.7 92.2)">4</text>
<text x="191.3" y="90.3">J1.13</text>
<text x="191.3" y="92.8">J1.14</text>
<text x="191.3" y="95.4">J1.15</text>
<text x="201.2" y="91.4">D10</text>
<text x="201.2" y="93.9">D11/MOSI</text>
<text x="218.8" y="91.4">AREF</text>
<text x="220.6" y="93.9">3V3</text>
<text x="229.1" y="90.3">J2.13</text>
<text x="229.1" y="92.8">J2.14</text>
<text x="229.1" y="95.4">J2.15</text>
<text x="201.2" y="96.5">D12/MISO</text>
<text x="215.5" y="96.5">D13/SCK</text>
<text x="51.9" y="103">1</text>
<text x="75.4" y="103">1</text>
<text x="79.3" y="104.1">VI</text>
<text x="82.5" y="107.7">GND</text>
<text x="86.8" y="104.1">VO</text>
<text x="92.6" y="103">3</text>
<text x="51.9" y="108.1">2</text>
<text x="84.2" y="110" transform="rotate(-90 84.2 110)">2</text>
<text x="162.9" y="119.6" transform="rotate(-90 162.9 119.6)">1</text>
<text x="219.9" y="116.9">P$1*2</text>
<text x="230.4" y="118.1">THERMAL</text>
<text x="195.3" y="130.9">7</text>
<text x="226.6" y="130.9">6</text>
<text x="276.6" y="130.9">1</text>
<text x="60.7" y="136">3</text>
<text x="66.6" y="137.1">TEMP</text>
<text x="81.4" y="137.1">VOUT</text>
<text x="92" y="136">6</text>
<text x="126.8" y="133.5">1</text>
<text x="132.6" y="134.6">VDD</text>
<text x="146" y="137.1">VOUTB</text>
<text x="146.2" y="134.6">VOUTA</text>
<text x="158" y="133.5">4</text>
<text x="158" y="136">3</text>
<text x="195.3" y="136">5</text>
<text x="201.2" y="132">V+</text>
<text x="201.2" y="137.1">VOS_TRIM</text>
<text x="217.4" y="132">OUT</text>
<text x="60.7" y="138.5">5</text>
<text x="60.7" y="143.6">2</text>
<text x="66.6" y="139.6">TRIM/NR</text>
<text x="126.8" y="138.5">2</text>
<text x="126.8" y="141.1">7</text>
<text x="126.8" y="143.6">5</text>
<text x="132.6" y="139.6">VREF</text>
<text x="132.6" y="142.2">DIN</text>
<text x="195.3" y="138.5">1</text>
<text x="195.3" y="141.1">3</text>
<text x="195.3" y="143.6">2</text>
<text x="201.2" y="139.6">VOS_TRIM_2</text>
<text x="201.2" y="142.2">+IN</text>
<text x="231.5" y="141.6" transform="rotate(-90 231.5 141.6)">1</text>
<text x="60.7" y="148.7">1</text>
<text x="66.6" y="144.7">VIN</text>
<text x="66.6" y="149.8">DNC(1)_2</text>
<text x="126.8" y="146.1">6</text>
<text x="132.6" y="144.7">~SYNC</text>
<text x="132.6" y="147.3">SCLK</text>
<text x="195.3" y="146.1">8</text>
<text x="201.2" y="144.7">-IN</text>
<text x="201.2" y="147.3">ISY_SET</text>
<text x="60.7" y="151.2">8</text>
<text x="60.7" y="153.8">7</text>
<text x="66.6" y="152.3">DNC(1)</text>
<text x="66.6" y="154.9">NC(2)</text>
<text x="126.8" y="151.2">8</text>
<text x="132.6" y="152.3">GND</text>
<text x="195.3" y="151.2">4</text>
<text x="201.2" y="152.3">V-</text>
<text x="60.7" y="158.8">4</text>
<text x="66.6" y="160">GND</text>
</g>
<g font-size="1.8" fill="#c90d0c">
<text x="185.6" y="62.3" transform="rotate(-90 185.6 62.3)">+</text>
<text x="53.5" y="75" transform="rotate(-90 53.5 75)">+</text>
<text x="144.9" y="87.7" transform="rotate(-90 144.9 87.7)">+</text>
<text x="63.7" y="105.5" transform="rotate(-90 63.7 105.5)">+</text>
<text x="71.3" y="105.5" transform="rotate(-90 71.3 105.5)">+</text>
<text x="96.7" y="105.5" transform="rotate(-90 96.7 105.5)">+</text>
<text x="183" y="118.2" transform="rotate(-90 183 118.2)">+</text>
<text x="172.9" y="135.9" transform="rotate(-90 172.9 135.9)">+</text>
<text x="114.5" y="143.6" transform="rotate(-90 114.5 143.6)">+</text>
</g>
<text font-size="1.1" fill="#808080" x="245.8" y="124.9" transform="rotate(-90 245.8 124.9)">TUNNING_SIG</text>
<g font-size=".6" fill="#ffba08">
<text x="244.8" y="112.6" transform="rotate(-90 244.8 112.6)">SpiceOrder 2</text>
<text x="244.8" y="117.7" transform="rotate(-90 244.8 117.7)">SpiceOrder 1</text>
<text x="239.7" y="145.6" transform="rotate(-90 239.7 145.6)">SpiceOrder 2</text>
<text x="239.7" y="150.7" transform="rotate(-90 239.7 150.7)">SpiceOrder 1</text>
</g>
</svg>
